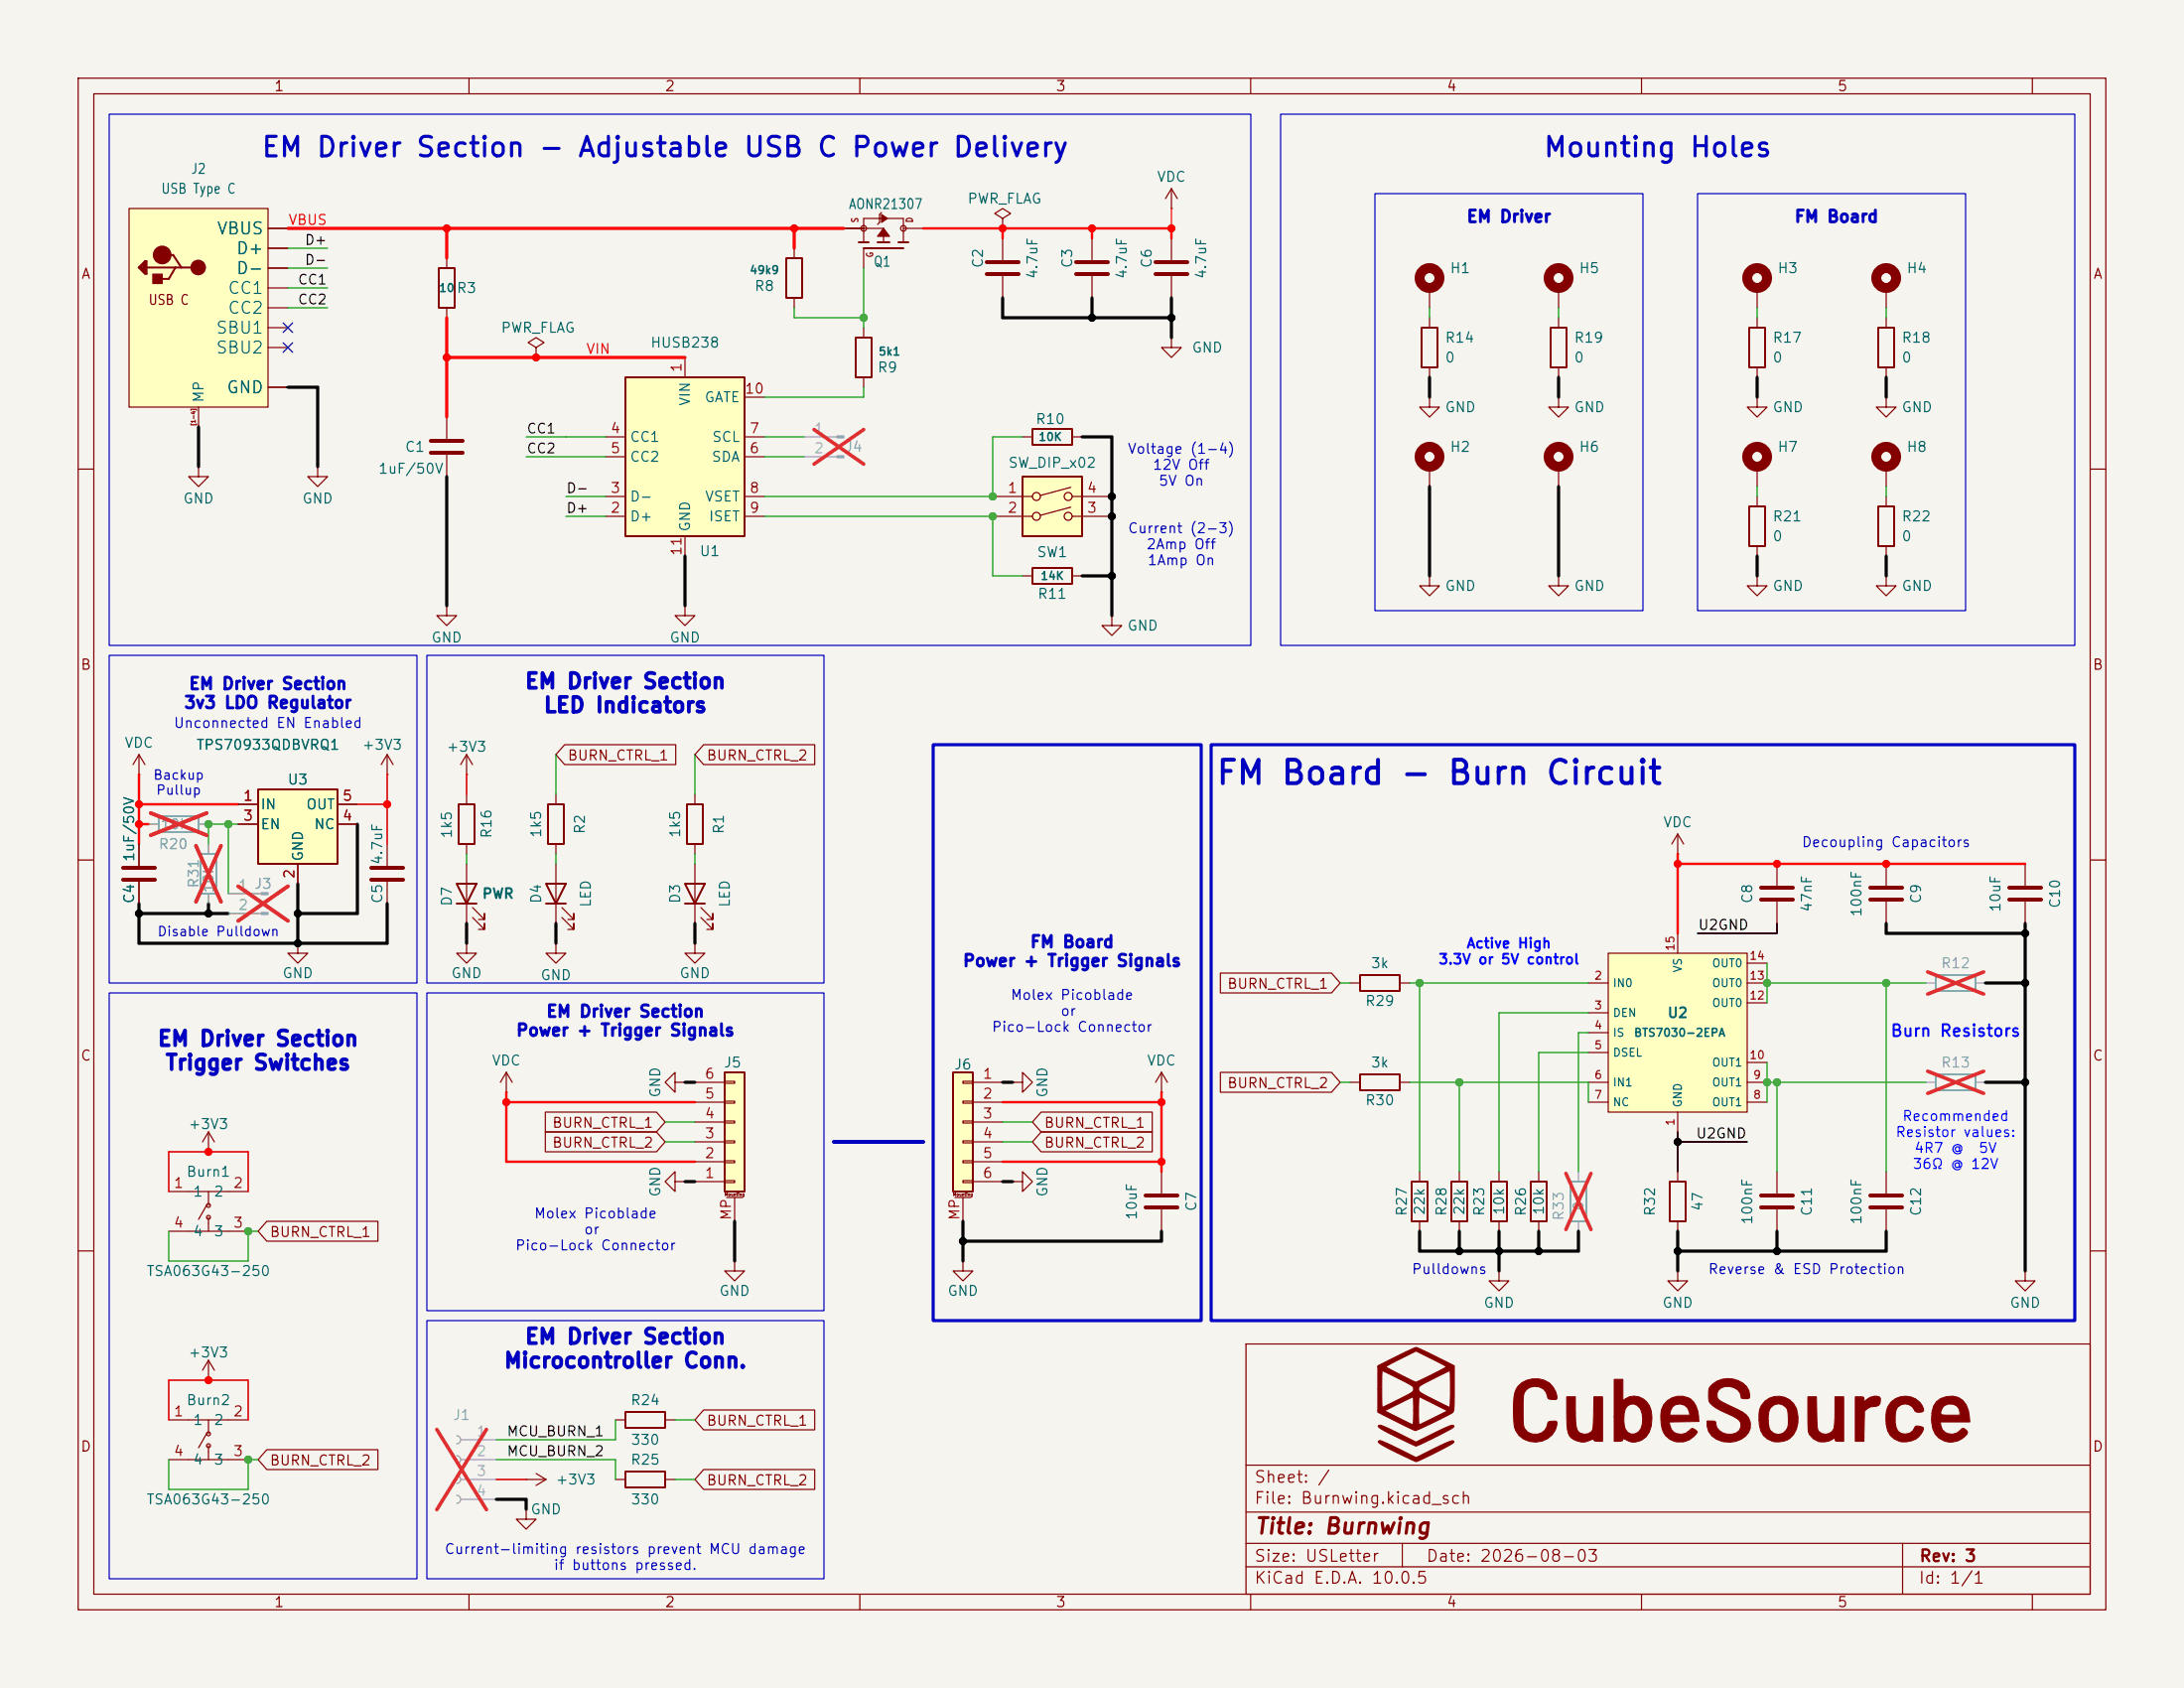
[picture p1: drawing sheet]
<svg xmlns="http://www.w3.org/2000/svg" width="279mm" height="216mm" viewBox="0 0 279 216" stroke-linecap="round" stroke-linejoin="round" font-family="sans-serif">
<path d="M0 0h279.4v215.9h-279.4z" fill="#f5f4ef" stroke="#f5f4ef" stroke-width=".13"/>
<g fill="none" stroke="#840000" stroke-width=".15">
<path d="M10 10h259.4v195.9h-259.4zM12 12h255.4v191.9h-255.4zM60 10v2M110 10v2M160 10v2M210 10v2M260 10v2M199.4 59.7v2.5M10 60h2M267.4 60h2M17.8 99.1h.1M17.8 96.5l.7 1.3"/>
<path d="M17.8 96.5l-.8 1.3M17.8 96.5v2.6M10 110h2M49.5 108v2.7M49.5 112.8v2.8M267.4 110h2M148.6 139.7h.1M148.6 137.2l-.8 1.2M148.6 137.2l.8 1.2M148.6 137.2v2.5M186.7 149.9v1.2M186.7 156.2v1.3"/>
<path d="M191.8 149.9v1.2M191.8 156.2v1.3M10 160h2M123.2 161.3v1.3h1.3l-1.3 1.2-1.3-1.2h1.3M123.2 161.3h.1M159.4 171.9h108v32h-108zM267.4 160h2M159.4 197.4h108M159.4 193.4h108M159.4 187.4h108M179.4 197.4v3M243.4 197.4v6.5"/>
<path d="M60 203.9v2M110 203.9v2M159.4 200.4h108M160 203.9v2M210 203.9v2M260 203.9v2"/>
</g>
<circle cx="199.4" cy="58.4" r="1.27" fill="none" stroke="#840000" stroke-width="1.3"/>
<path d="M185.7 151.1h2v5.1h-2zM190.8 151.1h2v5.1h-2z" fill="none" stroke="#840000" stroke-width=".25"/>
<path d="M47.5 111h4.1M47.5 112.5h4.1" fill="none" stroke="#840000" stroke-width=".51"/>
<path d="M130.8 61h7.6v7.6h-7.6z" fill="#ffffc2"/>
<g fill="none" stroke="#840000" stroke-width=".15">
<path d="M130.8 55.9h1.3M137.2 55.9h1.2M127 63.5h5.1M127 66h5.1M130.8 73.7h1.3M137 62.3l-3.9 1.1M137 64.9l-3.9 1M137.2 63.5h5M137.2 66h5M137.2 73.7h1.2M224.8 73.7v1.2h1.3l-1.3 1.3-1.3-1.3h1.3M224.8 73.7h.1"/>
<path d="M241.3 73.7v1.2h1.3l-1.3 1.3-1.3-1.3h1.3M241.3 73.7h.1M17.8 108v2.7M17.8 112.8v2.8M38.1 120.7v1.2h-1.3l1.3 1.3 1.3-1.3h-1.3M38.1 120.7h.1M129.5 138.4h1.3v-1.2l1.3 1.2-1.3 1.3v-1.3M129.5 138.4h.1M214.6 149.9v1.2M214.6 156.2v1.3M191.8 162.6v1.2h1.2l-1.2 1.3-1.3-1.3h1.3M191.8 162.6h.1"/>
<path d="M214.6 162.6v1.2h1.3l-1.3 1.3-1.2-1.3h1.2M214.6 162.6h.1"/>
<circle cx="132.6" cy="63.5" r=".51"/>
<circle cx="132.6" cy="66" r=".51"/>
<circle cx="136.7" cy="63.5" r=".51"/>
<circle cx="136.7" cy="66" r=".51"/>
</g>
<path d="M132.1 54.9h5.1v2h-5.1zM130.8 61h7.6v7.6h-7.6zM132.1 72.6h5.1v2.1h-5.1zM213.6 151.1h2v5.1h-2z" fill="none" stroke="#840000" stroke-width=".25"/>
<g fill="#840000" stroke="#840000" stroke-width=".13">
<path d="M176.3 174.7l4.9-2.4 4.9 2.4-.1 5.4-.1 .4-.2 .3-4.6 2.2-4.8-2.4v-.2h.8l3.7 1.8 .1-1.8h.6v1.8l3.7-1.7-3.6-1.8-.1 1.7h-.6l-.1-1.7-3.7 1.7h-.8v-2.7h.5v2.3l3.3-1.6a.97 .97 0 0 0 .8-.7h.6a.56 .56 0 0 0 .4 .5l3.6 1.8 .1-2.3-.1-2.4-3.3 1.6a.97 .97 0 0 0-.7 .8h-.6a.55 .55 0 0 0-.5-.6l-3.6-1.8v2.4h-.5v-2.9a2.2 2.2 0 0 1 1.8 .5l3 1.5 4-2-3.9-2-3.2 1.6a2.1 2.1 0 0 1-1.7 .4z"/>
<path d="M176.4 182.3h.1l.6 .1 4.1 2 3.8-1.8 .8-.3 .2 .1a.7 .7 0 0 1-.6 .5l-4.3 2.1-3.3-1.6a3.7 3.7 0 0 1-1.5-1z"/>
<path d="M176.4 184.3h.1l.6 .1 4.1 2 3.8-1.9 .8-.2 .2 .1a.73 .73 0 0 1-.6 .5l-4.2 2.1-3.4-1.7a3.7 3.7 0 0 1-1.5-.9z"/>
<path d="M194.2 177.3a2.85 2.85 0 0 1 2.9-.9 2.85 2.85 0 0 1 2.1 2.1v.4a1.14 1.14 0 0 1-1.1 0 1.62 1.62 0 0 0-1.4-1.6 1.62 1.62 0 0 0-1.8 1.1v.3a17.6 17.6 0 0 0 .1 3.9 1.61 1.61 0 0 0 1.8 .8 1.61 1.61 0 0 0 1.2-1.4l.4-.2a.63 .63 0 0 1 .8 .1 2.79 2.79 0 0 1-2.5 2.5 2.79 2.79 0 0 1-3-1.8 14 14 0 0 1 .2-4.8z"/>
<path d="M200.4 178.7h1.1v1.7a5.3 5.3 0 0 0 .4 2.7 1.1 1.1 0 0 0 1.3 .3 1.1 1.1 0 0 0 .6-1.2l.1-3.5h1.1v5.7l-.9-.1-.2-.1v-.1h-.2a2.23 2.23 0 0 1-2.9-.5 5.8 5.8 0 0 1-.4-2.8z"/>
<path d="M206.5 176.4h1.1v2.8a2.17 2.17 0 0 1 3.6 1.2 4.4 4.4 0 0 1-.6 3.4 2.16 2.16 0 0 1-2.9 .2l-.1 .2a1.18 1.18 0 0 1-1.1 .2v-3.2h1.2a2.46 2.46 0 0 0 .5 2 1.21 1.21 0 0 0 1.9-1.1 2.53 2.53 0 0 0-.7-2.4 1.05 1.05 0 0 0-1.6 .9l-.1 .6h-1.2z"/>
<path d="M213.3 179.1a2.33 2.33 0 0 1 3.9 1.4l.1 1.3-3.8 .1a1.51 1.51 0 0 0 1.1 1.5 1.51 1.51 0 0 0 1.7-.6 .82 .82 0 0 1 .9 .4 2.47 2.47 0 0 1-2.8 1.2 2.47 2.47 0 0 1-1.9-2.4v-1h3.7a1.31 1.31 0 0 0-1.3-1.4 1.31 1.31 0 0 0-1.3 1.4h-1.1a2.3 2.3 0 0 1 .8-1.9z"/>
<path d="M218.9 177.2a3.1 3.1 0 0 1 4.8 .7l.1 .8a.91 .91 0 0 1-1 .1l-.1-.1a1.59 1.59 0 0 0-2.1-1.3 1.01 1.01 0 0 0-1 .8 1.01 1.01 0 0 0 .7 1.1l1.8 .9a2.29 2.29 0 0 1 1.8 2.5 2.85 2.85 0 0 1-3.6 1.7 2.27 2.27 0 0 1-1.9-2.7l1.1 .1a1.77 1.77 0 0 0 1.1 1.6 1.77 1.77 0 0 0 1.9-.4 1.03 1.03 0 0 0-.3-1.6l-2.1-1-1-.6a1.22 1.22 0 0 1-.5-1.4 1.21 1.21 0 0 1 .3-1.2z"/>
<path d="M225.8 179.2a2.55 2.55 0 0 1 2.8-.4 2.55 2.55 0 0 1 1.4 2.4 2.71 2.71 0 0 1-1.8 3.1 2.44 2.44 0 0 1-3.2-2.6h1.2a1.51 1.51 0 0 0 1.3 1.8 1.4 1.4 0 0 0 1.3-1.6v-.5a1.79 1.79 0 0 0-.4-1.4 1.3 1.3 0 0 0-1.5-.3 1.3 1.3 0 0 0-.7 1.4v.6h-1.2v-.3a2.49 2.49 0 0 1 .8-2.2z"/>
<path d="M231.3 178.7h1.1l.1 3.4a1.12 1.12 0 0 0 .9 1.4 1.12 1.12 0 0 0 1.3-1v-3.8h1.2v5.7l-.9-.1h-.2l-.1-.4a2.26 2.26 0 0 1-3.3-.5l-.1-.9z"/>
<path d="M237.4 178.7h1l.1 .6a1.81 1.81 0 0 1 1.9-.6 .92 .92 0 0 1-.1 1.1l-.3 .1a1.61 1.61 0 0 0-1.5 .6l-.1 3.9h-1z"/>
<path d="M241.9 179.3a2.52 2.52 0 0 1 4.2 .9v.2a.85 .85 0 0 1-1.2 0 1.25 1.25 0 0 0-1.3-.8 1.25 1.25 0 0 0-1.1 1.1 3.3 3.3 0 0 0 .4 2.4 1.34 1.34 0 0 0 2.1-.7h.5l.5 .2a1.97 1.97 0 0 1-1.5 1.7 2.38 2.38 0 0 1-3.2-2.1 3.3 3.3 0 0 1 .6-2.9z"/>
<path d="M247.7 179.3a2.46 2.46 0 0 1 2.8-.6 2.46 2.46 0 0 1 1.4 2.4l.1 .8h-3.8a1.49 1.49 0 0 0 1.1 1.5 1.49 1.49 0 0 0 1.7-.7 .61 .61 0 0 1 .7 .5 2.47 2.47 0 0 1-2.8 1.2 2.47 2.47 0 0 1-1.8-2.5l.1-1.1h1.1v.1l.3 .1h2.1a1.25 1.25 0 0 0-1.1-1.4 1.25 1.25 0 0 0-1.3 1.2h-1.1l.2-1z"/>
</g>
<path d="M25.7 109.2h2v5.1h-2z" fill="none" stroke="#9c9b98" stroke-width=".25"/>
<path d="M26.7 108v1.2M26.7 114.3v1.3" fill="none" stroke="#9c9b98" stroke-width=".15"/>
<path d="M25.1 108.2l3.2 7.1M28.3 108.2l-3.2 7.1" fill="none" stroke="#e12e31" stroke-width=".46"/>
<path d="M15.7 111h4.1M15.7 112.5h4.1" fill="none" stroke="#840000" stroke-width=".51"/>
<path d="M92.7 137.2h2.5v15.2h-2.5z" fill="#ffffc2"/>
<path d="M240.3 64.8h2v5.1h-2zM92.7 137.2h2.5v15.2h-2.5z" fill="none" stroke="#840000" stroke-width=".25"/>
<g fill="none" stroke="#840000" stroke-width=".15">
<path d="M139.7 30.5v2.8M139.7 35.3v2.8M149.9 26.7h.1M149.9 24.1l-.8 1.3M149.9 24.1l.7 1.3M149.9 24.1v2.6M149.9 43.2v1.3h1.2l-1.2 1.2-1.3-1.2h1.3M149.9 43.2h.1M224.8 50.8v1.3h1.3l-1.3 1.2-1.3-1.2h1.3M224.8 50.8h.1M241.3 63.5v1.3M241.3 69.9v1.2"/>
<path d="M227.3 110.5v2.8M227.3 115.3v2.8M241.3 110.5v2.8M241.3 115.3v2.8M88.9 138.4h3.8M92.7 138.3h1.3v.3h-1.3zM88.9 151.1h3.8M88.9 148.6h3.8M88.9 146.1h3.8M88.9 143.5h3.8M88.9 141h3.8M92.7 151h1.3v.3h-1.3z"/>
<path d="M92.7 148.5h1.3v.2h-1.3zM92.7 145.9h1.3v.3h-1.3zM92.7 143.4h1.3v.2h-1.3zM92.7 140.8h1.3v.3h-1.3zM93 153.2h2M94 153.2v3M129.5 151.1h1.3v-1.2l1.3 1.2-1.3 1.3v-1.3M129.5 151.1h.1"/>
</g>
<path d="M20.3 104.4h5.1v2h-5.1zM247.6 124.7h5.1v2h-5.1z" fill="none" stroke="#9c9b98" stroke-width=".25"/>
<path d="M19 105.4h1.3M25.4 105.4h1.3M246.4 125.7h1.2M252.7 125.7h1.3" fill="none" stroke="#9c9b98" stroke-width=".15"/>
<path d="M19.3 104l7.1 2.8M26.4 104l-7.1 2.8M246.6 124.3l7.2 2.8M253.8 124.3l-7.2 2.8" fill="none" stroke="#e12e31" stroke-width=".46"/>
<path d="M137.7 33.5h4M137.7 35.1h4M225.3 113.5h4.1M225.3 115.1h4.1M239.3 113.5h4M239.3 115.1h4" fill="none" stroke="#840000" stroke-width=".51"/>
<path d="M33 101h10.2v9.5h-10.2z" fill="#ffffc2"/>
<path d="M56.1 34.3h2.1v5.1h-2.1zM100.6 33h2v5.1h-2zM109.9 31h1.2M110.5 31.8h5.1M112.3 31h1.5M114.9 31h1.3M109.5 43.2h2v5.1h-2zM181.9 41.9h2v5.1h-2zM223.8 64.8h2v5.1h-2zM33 101h10.2v9.5h-10.2z" fill="none" stroke="#840000" stroke-width=".25"/>
<g fill="none" stroke="#840000" stroke-width=".15">
<path d="M57.1 33v1.3M57.1 39.4v1.2M101.6 31.8v1.2M101.6 38.1v1.3M107.9 29.2h5.1v1.8M110.5 31v-3.1h5.1v3.1M110.5 31.8v2.5M112.8 27.2l-.3 .2v1l-.2 .3M115.6 29.2h2.5M128.3 27.9l1-.6-1-.6-1 .6 1 .6v1.3M128.3 29.2h.1M128.3 30.5v2.8"/>
<path d="M128.3 35.3v2.8M149.9 30.5v2.8M149.9 35.3v2.8M182.9 36.8v2.6M25.4 59.7v1.3h1.3l-1.3 1.2-1.3-1.2h1.3M25.4 59.7h.1M40.6 59.7v1.3h1.3l-1.3 1.2-1.2-1.2h1.2M40.6 59.7h.1M110.5 41.9v1.3M110.5 48.3v1.2M182.9 40.6v1.3M182.9 47v1.3"/>
<path d="M182.9 59.7v2.5M241.3 59.7v2.5M182.9 73.7v1.2h1.2l-1.2 1.3-1.3-1.3h1.3M182.9 73.7h.1M224.8 63.5v1.3M224.8 69.9v1.2M30.5 102.9h2.5M30.5 105.4h2.5M38.1 110.5v2.5M43.2 102.9h2.5M43.2 105.4h2.5M86.4 138.4v1.3l-1.3-1.3 1.3-1.2v1.2h1.2"/>
<path d="M87.6 138.4h.1M227.3 149.9v2.8M227.3 154.7v2.8M241.3 149.9v2.8M241.3 154.7v2.8M67.3 193v1.3h-1.3l1.3 1.3 1.3-1.3h-1.3M67.3 193h.1M67.3 189.2h.1M67.3 189.2h2.5M68.6 188.5l1.2 .7M69.8 189.2l-1.2 .8"/>
<circle cx="110.5" cy="29.2" r=".36"/>
<circle cx="115.6" cy="29.2" r=".36"/>
</g>
<path d="M126.2 33.5h4.1M126.2 35.1h4.1M147.8 33.5h4.1M147.8 35.1h4.1M225.3 152.9h4.1M225.3 154.4h4.1M239.3 152.9h4M239.3 154.4h4" fill="none" stroke="#840000" stroke-width=".51"/>
<g fill="none" stroke="#840000" stroke-width="1.3">
<circle cx="182.9" cy="35.6" r="1.27"/>
<circle cx="182.9" cy="58.4" r="1.27"/>
<circle cx="241.3" cy="58.4" r="1.27"/>
</g>
<g fill="#9c9b98" stroke="#9c9b98" stroke-width=".15">
<path d="M107.1 55.8h.8v.2h-.8z"/>
<path d="M107.1 58.3h.8v.2h-.8z"/>
</g>
<path d="M102.9 55.9h4.2M102.9 58.4h4.2M246.4 138.4h1.2M252.7 138.4h1.3" fill="none" stroke="#9c9b98" stroke-width=".15"/>
<path d="M104.1 54.9l6.4 4.5M110.5 54.9l-6.4 4.5M246.6 137l7.2 2.8M253.8 137l-7.2 2.8" fill="none" stroke="#e12e31" stroke-width=".46"/>
<g fill="#840000" stroke="#840000" stroke-width=".15">
<path d="M113 29.2l.8 1h-1.5z"/>
<path d="M112.8 27.4l.7 .5-.7 .5z"/>
</g>
<path d="M247.6 137.4h5.1v2h-5.1z" fill="none" stroke="#9c9b98" stroke-width=".25"/>
<path d="M16.5 26.7h17.8v25.4h-17.8z" fill="#ffffc2"/>
<path d="M17.9 34.2l.5-.4v.8l-.2-.2v-.2M18.5 33.4h.2v1.6h-.2l-.8-.8zM18.5 33.4v1.4M18.7 34.2h6.7M21.1 32.6h1.1l1 1.6M22.5 34.2l-.9 1.5h-1.2M198.4 41.9h2v5.1h-2zM223.8 41.9h2v5.1h-2zM240.3 41.9h2v5.1h-2z" fill="none" stroke="#840000" stroke-width=".25"/>
<path d="M19.5 35.1h1.2v1.2h-1.2z" fill="#840000" stroke="#840000" stroke-width=".15"/>
<circle cx="20.7" cy="32.6" r=".7" fill="#840000" stroke="#840000" stroke-width="1"/>
<circle cx="25.3" cy="34.2" r=".5" fill="none" stroke="#840000" stroke-width="1"/>
<g fill="none" stroke="#840000" stroke-width=".15">
<path d="M16.5 26.7h17.8v25.4h-17.8zM34.3 29.2h2.5M34.3 36.8h2.5M34.3 31.8h2.5M34.3 34.3h2.5M34.3 39.4h2.5M199.4 36.8v2.6M224.8 36.8v2.6M241.3 36.8v2.6M25.4 52.1v2.5M34.3 49.5h2.5M34.3 41.9h2.5"/>
<path d="M34.3 44.5h2.5M182.9 50.8v1.3h1.2l-1.2 1.2-1.3-1.2h1.3M182.9 50.8h.1M199.4 50.8v1.3h1.3l-1.3 1.2-1.3-1.2h1.3M199.4 50.8h.1M199.4 40.6v1.3M199.4 47v1.3M224.8 40.6v1.3M224.8 47v1.3M224.8 59.7v2.5M241.3 50.8v1.3h1.3l-1.3 1.2-1.3-1.2h1.3M241.3 50.8h.1"/>
<path d="M241.3 40.6v1.3M241.3 47v1.3M199.4 73.7v1.2h1.3l-1.3 1.3-1.3-1.3h1.3M199.4 73.7h.1M214.6 109.2h.1M214.6 106.7l-.7 1.3M214.6 106.7l.8 1.3M214.6 106.7v2.5M64.8 139.7h.1M64.8 137.2l.7 1.2M64.8 137.2l-.8 1.2M64.8 137.2v2.5"/>
<path d="M94 161.3v1.3h-1.3l1.3 1.2 1.2-1.2h-1.2M94 161.3h.1"/>
</g>
<g fill="none" stroke="#840000" stroke-width="1.3">
<circle cx="199.4" cy="35.6" r="1.27"/>
<circle cx="224.8" cy="35.6" r="1.27"/>
<circle cx="241.3" cy="35.6" r="1.27"/>
<circle cx="224.8" cy="58.4" r="1.27"/>
</g>
<g fill="#9c9b98" stroke="#9c9b98" stroke-width=".15">
<path d="M33.4 114.2h.9v.2h-.9z"/>
<path d="M33.4 116.7h.9v.3h-.9z"/>
</g>
<path d="M29.2 114.3h4.2M29.2 116.8h4.2" fill="none" stroke="#9c9b98" stroke-width=".15"/>
<path d="M30.5 113.4l6.3 4.4M36.8 113.4l-6.3 4.4" fill="none" stroke="#e12e31" stroke-width=".46"/>
<path d="M205.7 121.9h17.8v20.3h-17.8z" fill="#ffffc2"/>
<g fill="none" stroke="#840000" stroke-width=".15">
<path d="M49.5 99.1h.1M49.5 96.5l-.7 1.3M49.5 96.5l.8 1.3M49.5 96.5v2.6M214.6 119.4v2.5M259.1 110.5v2.8M259.1 115.3v2.8M172.7 125.7h1.3M172.7 138.4h1.3M179.1 125.7h1.2M179.1 138.4h1.2M203.2 125.7h2.5"/>
<path d="M203.2 129.5h2.5M203.2 132.1h2.5M203.2 134.6h2.5M203.2 138.4h2.5M205.7 121.9h17.8v20.3h-17.8zM223.5 125.7h2.6M223.5 138.4h2.6M223.5 135.9h2.6M223.5 128.3h2.6M223.5 123.2h2.6M86.4 151.1v1.3l-1.3-1.3 1.3-1.2v1.2h1.2M87.6 151.1h.1"/>
<path d="M148.6 149.9v2.8M148.6 154.7v2.8M181.6 149.9v1.2M181.6 156.2v1.3M196.8 149.9v1.2M196.8 156.2v1.3M203.2 141h2.5M214.6 142.2v2.6M223.5 141h2.6M259.1 162.6v1.2h1.2l-1.2 1.3-1.3-1.3h1.3M259.1 162.6h.1"/>
</g>
<path d="M174 124.7h5.1v2h-5.1zM174 137.4h5.1v2h-5.1zM180.6 151.1h2v5.1h-2zM195.8 151.1h2.1v5.1h-2.1z" fill="none" stroke="#840000" stroke-width=".25"/>
<path d="M257 115.1h4.1M257 113.5h4.1M146.6 152.9h4M146.6 154.4h4" fill="none" stroke="#840000" stroke-width=".51"/>
<path d="M200.9 151.1h2v5.1h-2z" fill="none" stroke="#9c9b98" stroke-width=".25"/>
<path d="M201.9 149.9v1.2M201.9 156.2v1.3" fill="none" stroke="#9c9b98" stroke-width=".15"/>
<path d="M200.3 150.1l3.2 7.2M203.5 150.1l-3.2 7.2" fill="none" stroke="#e12e31" stroke-width=".46"/>
<path d="M121.9 137.2h2.6v15.2h-2.6z" fill="#ffffc2"/>
<path d="M58.4 113h2.6l-1.3 2.6zM58.4 115.6h2.6M58.7 102.9h2v5.1h-2zM69.8 113h2.6l-1.3 2.6zM69.8 115.6h2.6M70.1 102.9h2v5.1h-2zM87.6 113h2.6l-1.3 2.6zM87.6 115.6h2.6M87.9 102.9h2v5.1h-2zM121.9 137.2h2.6v15.2h-2.6zM80 180.6h5.1v2h-5.1zM80 188.2h5.1v2h-5.1z" fill="none" stroke="#840000" stroke-width=".25"/>
<g fill="none" stroke="#840000" stroke-width=".15">
<path d="M57.1 53.3v2.8M57.1 58.2v2.8M68.6 44.5l1-.7-1-.6-1 .6 1 .7v1.2M68.6 45.7h.1M57.1 77.5v1.2h1.3l-1.3 1.3-1.2-1.3h1.2M57.1 77.5h.1M87.6 77.5v1.2h1.3l-1.3 1.3-1.2-1.3h1.2M87.6 77.5h.1M59.7 99.1h.1M59.7 96.5v2.6M59.7 96.5l-.8 1.3M59.7 96.5l.8 1.3"/>
<path d="M59.7 101.6v1.3M59.7 108v1.2M59.7 110.5v7.6M60.5 117.3l1.5 1.6v-.8v.8h-.8M60.5 116.1l1.5 1.5v-.8v.8h-.8M71.1 101.6v1.3M71.1 108v1.2M71.1 110.5v7.6M71.9 117.3l1.5 1.6v-.8v.8h-.8M71.9 116.1l1.5 1.5v-.8v.8h-.8M88.9 101.6v1.3M88.9 108v1.2"/>
<path d="M88.9 110.5v7.6M89.7 117.3l1.5 1.6v-.8v.8h-.8M89.7 116.1l1.5 1.5v-.8v.8h-.8M59.7 120.7v1.2h1.3l-1.3 1.3-1.3-1.3h1.3M59.7 120.7h.1M71.1 120.7v1.2h1.3l-1.3 1.3-1.3-1.3h1.3M71.1 120.7h.1M88.9 120.7v1.2h1.3l-1.3 1.3-1.3-1.3h1.3M88.9 120.7h.1M123.2 138.3h1.3v.3h-1.3zM124.5 138.4h3.8M21.6 152.4h10.1"/>
<path d="M21.6 157.5h10.1M26.4 154.2l-1 1.8M26.7 147.3h.1M26.7 144.8v2.5M26.7 152.4v1.8M26.7 155.7v1.8M26.7 144.8l-.8 1.3M26.7 144.8l.7 1.3M122.2 153.2h2M123.2 140.8h1.3v.3h-1.3zM123.2 143.4h1.3v.2h-1.3zM123.2 145.9h1.3v.3h-1.3z"/>
<path d="M123.2 148.5h1.3v.2h-1.3zM123.2 151h1.3v.3h-1.3zM123.2 153.2v3M124.5 141h3.8M124.5 143.5h3.8M124.5 146.1h3.8M124.5 148.6h3.8M124.5 151.1h3.8M26.7 176.5h.1M26.7 174v2.5M26.7 174l-.8 1.3M26.7 174l.7 1.3"/>
<path d="M21.6 181.6h10.1M21.6 186.7h10.1M26.4 183.4l-1 1.8M26.7 181.6v1.8M26.7 184.9v1.8M78.7 181.6h1.3M78.7 189.2h1.3M85.1 181.6h1.3M85.1 189.2h1.3"/>
<circle cx="26.7" cy="155.7" r=".25"/>
<circle cx="26.7" cy="154.2" r=".25"/>
<circle cx="26.7" cy="183.4" r=".25"/>
<circle cx="26.7" cy="184.9" r=".25"/>
</g>
<path d="M55.1 56.4h4.1M55.1 57.9h4.1" fill="none" stroke="#840000" stroke-width=".51"/>
<path d="M58.4 183.6a.51 .51 0 0 1 .5 .6 .51 .51 0 0 1-.5 .5M58.4 186.2a.51 .51 0 0 1 .5 .5 .51 .51 0 0 1-.5 .5M58.4 188.7a.51 .51 0 0 1 .5 .5 .51 .51 0 0 1-.5 .5M58.4 191.3a.51 .51 0 0 1 .5 .5 .51 .51 0 0 1-.5 .5M58.9 184.2h4.6M58.9 186.7h4.6M58.9 189.2h4.6M58.9 191.8h4.6" fill="none" stroke="#9c9b98" stroke-width=".15"/>
<path d="M55.9 182.8l6.3 10.3M62.2 182.8l-6.3 10.3" fill="none" stroke="#e12e31" stroke-width=".46"/>
<path d="M80 48.3h15.2v20.3h-15.2z" fill="#ffffc2"/>
<path d="M80 48.3h15.2v20.3h-15.2z" fill="none" stroke="#840000" stroke-width=".25"/>
<g fill="none" stroke="#840000" stroke-width=".15">
<path d="M77.5 55.9h2.5M77.5 58.4h2.5M87.6 45.7v2.6M95.2 55.9h2.6M95.2 58.4h2.6M95.2 50.8h2.6M77.5 66h2.5M77.5 63.5h2.5M87.6 68.6v2.5M95.2 66h2.6M95.2 63.5h2.6M142.2 78.7v1.3h1.3l-1.3 1.3-1.2-1.3h1.2"/>
<path d="M142.2 78.7h.1M72.2 95.2h14.2v2.6h-14.2l-1.1-1.3zM90 95.2h14.2v2.6h-14.2l-1.1-1.3zM17.8 108v2.7M17.8 112.8v2.8M30.5 102.9h2.5M30.5 105.4h2.5M38.1 110.5v2.5M43.2 102.9h2.5M43.2 105.4h2.5M156.1 124.5h14.2l1.1 1.2-1.1 1.3h-14.2zM156.1 137.2h14.2l1.1 1.2-1.1 1.3h-14.2z"/>
<path d="M34.1 156.2h14.2v2.6h-14.2l-1.1-1.3zM69.8 142.2h14.2l1.1 1.3-1.1 1.3h-14.2zM69.8 144.8h14.2l1.1 1.3-1.1 1.2h-14.2zM133.2 142.2h14.2v2.6h-14.2l-1.1-1.3zM133.2 144.8h14.2v2.5h-14.2l-1.1-1.2zM34.1 185.4h14.2v2.6h-14.2l-1.1-1.3zM90 180.3h14.2v2.6h-14.2l-1.1-1.3zM90 188h14.2v2.5h-14.2l-1.1-1.3z"/>
</g>
<path d="M106.7 146.1h11.4" fill="none" stroke="#0000c2" stroke-width=".51"/>
<g fill="none" stroke="#009600" stroke-width=".15">
<path d="M36.8 31.8h5.1M36.8 34.3h5.1M36.8 36.8h5.1M36.8 39.4h5.1M101.6 39.4v1.2h8.9M110.5 34.3v7.6M182.9 39.4v1.2M199.4 39.4v1.2M224.8 39.4v1.2M241.3 39.4v1.2M67.3 55.9h10.2M67.3 58.4h10.2"/>
<path d="M97.8 55.9h5.1M97.8 58.4h5.1M110.5 49.5v1.3h-12.7M130.8 55.9h-3.8v7.6h-29.2M72.4 66h5.1M72.4 63.5h5.1M97.8 66h29.2v7.7h3.8M224.8 62.2v1.3M241.3 62.2v1.3M71.1 96.5v5.1M88.9 96.5v5.1M29.2 105.4v8.9"/>
<path d="M30.5 105.4h-3.8v2.6M59.7 109.2v1.3M71.1 109.2v1.3M88.9 109.2v1.3M171.4 138.4h1.3M171.4 125.7h1.3M180.3 138.4h22.9v2.6M180.3 125.7h22.9M181.6 125.7v24.2M186.7 138.4v11.5M203.2 132.1h-1.3v17.8M203.2 134.6h-6.4v15.3"/>
<path d="M203.2 129.5h-11.4v20.4M226.1 138.4h20.3M226.1 123.2v5.1M226.1 135.9v5.1M226.1 125.7h20.3M227.3 138.4v11.5M241.3 125.7v24.2M21.6 157.5v3.8h10.1v-3.8h1.3M85.1 143.5h3.8M85.1 146.1h3.8M128.3 143.5h3.8M128.3 146.1h3.8"/>
<path d="M21.6 186.7v3.8h10.1v-3.8h1.3M63.5 186.7h15.2v2.5M78.7 181.6v2.6h-15.2M86.4 181.6h2.5M86.4 189.2h2.5"/>
</g>
<path d="M36.8 29.2h71.1M57.1 29.2v3.8M101.6 29.2v2.6M57.1 40.6v12.7M57.1 45.7h30.5" fill="none" stroke="#f90000" stroke-width=".41"/>
<path d="M101.6 29.2h-44.5v3.8" fill="none" stroke="#f90000" stroke-width=".15"/>
<g fill="none" stroke="#000" stroke-width=".41">
<path d="M128.3 38.1v2.5h21.6M139.7 38.1v2.5M149.9 38.1v5.1M25.4 54.6v5.1M36.8 49.5h3.8v10.2M138.4 55.9h3.8v22.8M182.9 48.3v2.5M199.4 48.3v2.5M224.8 48.3v2.5M241.3 48.3v2.5M57.1 61v16.5M87.6 71.1v6.4"/>
<path d="M138.4 73.7h3.8M182.9 62.2v11.5M199.4 62.2v11.5M224.8 71.1v2.6M241.3 71.1v2.6M17.8 115.6v5.1h31.7v-5.1M17.8 116.8h11.4M26.7 115.6v1.2M38.1 113v7.7M45.7 105.4v11.4h-7.6M59.7 118.1v2.6M71.1 118.1v2.6"/>
<path d="M88.9 118.1v2.6M241.3 118.1v1.3h17.8M259.1 118.1v44.5M87.6 138.4h1.3M128.3 138.4h1.2M254 138.4h5.1M254 125.7h5.1M87.6 151.1h1.3M94 156.2v5.1M123.2 156.2v5.1M128.3 151.1h1.2M148.6 157.5v1.3h-25.4"/>
<path d="M181.6 157.5v2.5h20.3v-2.5M186.7 157.5v2.5M191.8 157.5v5.1M196.8 157.5v2.5M214.6 157.5v5.1M227.3 157.5v2.5M241.3 157.5v2.5h-26.7M63.5 191.8h3.8v1.2"/>
</g>
<g fill="none" stroke="#f00" stroke-width=".3">
<path d="M118.1 29.2h31.8v1.3M128.3 29.2v1.3M139.7 29.2v1.3M17.8 99.1v8.9M17.8 102.9h12.7M17.8 105.4h1.2M214.6 110.5h44.5M214.6 109.2v10.2M64.8 139.7v8.9h24.1M148.6 139.7v10.2M64.8 141h24.1M128.3 141h20.3"/>
<path d="M128.3 148.6h20.3"/>
</g>
<path d="M227.3 118.1v1.3h-10.1M214.6 144.8v5.1M214.6 146.1h8.9" fill="none" stroke="#000" stroke-width=".2"/>
<path d="M49.5 99.1v8.9M59.7 99.1v2.5M45.7 102.9h3.8M21.6 152.4v-5.1h10.1v5.1M21.6 181.6v-5.1h10.1v5.1M63.5 189.2h3.8" fill="none" stroke="#fe0000" stroke-width=".2"/>
<path d="M149.9 26.7v2.5" fill="none" stroke="#f00" stroke-width=".15"/>
<path d="M36.2 43.8l1.2 1.3M36.2 41.3l1.2 1.2M37.4 43.8l-1.2 1.3M37.4 41.3l-1.2 1.2" fill="none" stroke="#000084" stroke-width=".15"/>
<path d="M14 14.6h146v68h-146zM163.8 14.6h101.6v68h-101.6zM175.9 24.8h34.3v53.3h-34.3zM217.2 24.8h34.3v53.3h-34.3zM14 83.8h39.3v41.9h-39.3zM54.6 83.8h50.8v41.9h-50.8zM14 127h39.3v74.9h-39.3zM54.6 127h50.8v40.6h-50.8zM54.6 168.9h50.8v33h-50.8z" fill="none" stroke="#0000c2" stroke-width=".15"/>
<path d="M119.4 95.3h34.3v73.6h-34.3zM154.9 95.3h110.5v73.6h-110.5z" fill="none" stroke="#0000c2" stroke-width=".4"/>
<path d="M19 105.4h1.3M25.4 105.4h1.3M26.7 108v1.2M26.7 114.3v1.3M29.2 114.3h3.8M29.2 116.8h3.8" fill="none" stroke="#9c9b98" stroke-width=".15"/>
<path d="M19.3 104l7.1 2.8M25.1 108.2l3.2 7.1M26.4 104l-7.1 2.8M28.3 108.2l-3.2 7.1M30.5 113.4l6.3 4.4M36.8 113.4l-6.3 4.4" fill="none" stroke="#e12e31" stroke-width=".46"/>
<g fill="#000" stroke="#000" stroke-width=".13">
<circle cx="139.7" cy="40.6" r=".46"/>
<circle cx="149.9" cy="40.6" r=".46"/>
<circle cx="142.2" cy="66" r=".46"/>
<circle cx="142.2" cy="63.5" r=".46"/>
<circle cx="142.2" cy="73.7" r=".46"/>
<circle cx="17.8" cy="116.8" r=".46"/>
<circle cx="26.7" cy="116.8" r=".46"/>
<circle cx="38.1" cy="116.8" r=".46"/>
<circle cx="259.1" cy="119.4" r=".46"/>
<circle cx="38.1" cy="120.7" r=".46"/>
<circle cx="259.1" cy="125.7" r=".46"/>
<circle cx="259.1" cy="138.4" r=".46"/>
<circle cx="123.2" cy="158.8" r=".46"/>
<circle cx="214.6" cy="146.1" r=".46"/>
<circle cx="186.7" cy="160" r=".46"/>
<circle cx="191.8" cy="160" r=".46"/>
<circle cx="196.8" cy="160" r=".46"/>
<circle cx="214.6" cy="160" r=".46"/>
<circle cx="227.3" cy="160" r=".46"/>
</g>
<g fill="#009600" stroke="#009600" stroke-width=".13">
<circle cx="186.7" cy="138.4" r=".46"/>
<circle cx="181.6" cy="125.7" r=".46"/>
<circle cx="127" cy="66" r=".46"/>
<circle cx="227.3" cy="138.4" r=".46"/>
<circle cx="226.1" cy="138.4" r=".46"/>
<circle cx="226.1" cy="125.7" r=".46"/>
<circle cx="241.3" cy="125.7" r=".46"/>
<circle cx="29.2" cy="105.4" r=".46"/>
<circle cx="26.7" cy="105.4" r=".46"/>
<circle cx="127" cy="63.5" r=".46"/>
<circle cx="110.5" cy="40.6" r=".46"/>
<circle cx="31.7" cy="186.7" r=".46"/>
<circle cx="31.7" cy="157.5" r=".46"/>
</g>
<g fill="#f00" stroke="#f00" stroke-width=".13">
<circle cx="148.6" cy="141" r=".46"/>
<circle cx="148.6" cy="148.6" r=".46"/>
<circle cx="128.3" cy="29.2" r=".46"/>
<circle cx="149.9" cy="29.2" r=".46"/>
<circle cx="214.6" cy="110.5" r=".46"/>
<circle cx="227.3" cy="110.5" r=".46"/>
<circle cx="241.3" cy="110.5" r=".46"/>
<circle cx="139.7" cy="29.2" r=".46"/>
<circle cx="17.8" cy="105.4" r=".46"/>
<circle cx="17.8" cy="102.9" r=".46"/>
<circle cx="64.8" cy="141" r=".46"/>
</g>
<g fill="#f90000" stroke="#f90000" stroke-width=".13">
<circle cx="57.1" cy="29.2" r=".46"/>
<circle cx="68.6" cy="45.7" r=".46"/>
<circle cx="57.1" cy="45.7" r=".46"/>
<circle cx="101.6" cy="29.2" r=".46"/>
</g>
<g fill="#fe0000" stroke="#fe0000" stroke-width=".13">
<circle cx="49.5" cy="102.9" r=".46"/>
<circle cx="26.7" cy="176.5" r=".46"/>
<circle cx="26.7" cy="147.3" r=".46"/>
</g>
<text font-size="3" fill="#0000c2" x="155.4" y="101.1">FM Board - Burn Circuit</text>
<g font-size="2.5" fill="#0000c2">
<text x="33.3" y="20.7">EM Driver Section - Adjustable USB C Power Delivery</text>
<text x="197.3" y="20.7">Mounting Holes</text>
</g>
<text font-size="2" fill="#840000" x="160.4" y="196.7">Title: Burnwing</text>
<g font-size="1.9" fill="#0000c2">
<text x="67" y="88.5">EM Driver Section</text>
<text x="69.4" y="91.6">LED Indicators</text>
<text x="20" y="134.3">EM Driver Section</text>
<text x="21" y="137.3">Trigger Switches</text>
<text x="67" y="172.4">EM Driver Section</text>
<text x="64.4" y="175.4">Microcontroller Conn.</text>
</g>
<g font-size="1.5" fill="#0000c2">
<text x="187.5" y="28.8">EM Driver</text>
<text x="229.5" y="28.8">FM Board</text>
<text x="24.1" y="88.6">EM Driver Section</text>
<text x="23.5" y="91">3v3 LDO Regulator</text>
<text x="123.1" y="124">Power + Trigger Signals</text>
<text x="131.7" y="121.6">FM Board</text>
<text x="69.8" y="130.5">EM Driver Section</text>
<text x="65.9" y="132.9">Power + Trigger Signals</text>
</g>
<g font-size="1.5" fill="#006464">
<text x="27.7" y="30.4">VBUS</text>
<text x="30.1" y="32.9">D+</text>
<text x="30.1" y="35.4">D-</text>
<text x="29" y="38">CC1</text>
<text x="29" y="40.5">CC2</text>
<text x="27.5" y="43.1">SBU1</text>
<text x="27.5" y="45.6">SBU2</text>
<text x="28.9" y="50.7">GND</text>
</g>
<text font-size="1.5" fill="#00f" x="241.8" y="133">Burn Resistors</text>
<g font-size="1.5" fill="#840000">
<text x="160.4" y="190">Sheet: /</text>
<text x="160.4" y="192.7">File: Burnwing.kicad_sch</text>
<text x="160.4" y="202.9">KiCad E.D.A. 10.0.5</text>
<text x="160.4" y="200.1">Size: USLetter</text>
<text x="182.4" y="200.1">Date: 2026-08-03</text>
<text x="245.4" y="202.9">Id: 1/1</text>
<text x="245.4" y="200.1">Rev: 3</text>
</g>
<g font-size="1.3" fill="#840000">
<text x="35" y="12">1</text>
<text x="85" y="12">2</text>
<text x="135" y="12">3</text>
<text x="185" y="12">4</text>
<text x="235" y="12">5</text>
<text x="10.3" y="36">A</text>
<text x="267.7" y="36">A</text>
<text x="18.9" y="39.3">USB C</text>
<text x="10.2" y="86">B</text>
<text x="267.6" y="86">B</text>
<text x="72.5" y="97.6">BURN_CTRL_1</text>
<text x="90.3" y="97.6">BURN_CTRL_2</text>
<text x="156.9" y="126.8">BURN_CTRL_1</text>
<text x="10.2" y="136">C</text>
<text x="267.6" y="136">C</text>
<text x="156.9" y="139.5">BURN_CTRL_2</text>
<text x="70.6" y="144.6">BURN_CTRL_1</text>
<text x="70.6" y="147.1">BURN_CTRL_2</text>
<text x="133.5" y="144.6">BURN_CTRL_1</text>
<text x="133.5" y="147.1">BURN_CTRL_2</text>
<text x="34.4" y="158.5">BURN_CTRL_1</text>
<text x="10.2" y="186">D</text>
<text x="90.3" y="182.7">BURN_CTRL_1</text>
<text x="267.6" y="186">D</text>
<text x="34.4" y="187.7">BURN_CTRL_2</text>
<text x="90.3" y="190.3">BURN_CTRL_2</text>
<text x="35" y="205.9">1</text>
<text x="85" y="205.9">2</text>
<text x="135" y="205.9">3</text>
<text x="185" y="205.9">4</text>
<text x="235" y="205.9">5</text>
</g>
<g font-size="1.3" fill="#006464">
<text x="24.4" y="22.6">J2</text>
<text x="147.9" y="23.6">VDC</text>
<text x="20.5" y="25.1">USB Type C</text>
<text x="108.5" y="27.1">AONR21307</text>
<text x="123.7" y="26.4">PWR_FLAG</text>
<text x="111.7" y="34.4">Q1</text>
<text x="126.1" y="34.4" transform="rotate(-90 126.1 34.4)">C2</text>
<text x="133" y="35.8" transform="rotate(-90 133 35.8)">4.7uF</text>
<text x="137.5" y="34.4" transform="rotate(-90 137.5 34.4)">C3</text>
<text x="144.5" y="35.8" transform="rotate(-90 144.5 35.8)">4.7uF</text>
<text x="147.6" y="34.4" transform="rotate(-90 147.6 34.4)">C6</text>
<text x="154.6" y="35.8" transform="rotate(-90 154.6 35.8)">4.7uF</text>
<text x="185.4" y="35.3">H1</text>
<text x="201.9" y="35.3">H5</text>
<text x="227.3" y="35.3">H3</text>
<text x="243.8" y="35.3">H4</text>
<text x="58.3" y="37.8">R3</text>
<text x="96.4" y="37.5">R8</text>
<text x="64" y="42.9">PWR_FLAG</text>
<text x="83.1" y="44.8">HUSB238</text>
<text x="112.2" y="48">R9</text>
<text x="152.4" y="45.4">GND</text>
<text x="184.8" y="44.1">R14</text>
<text x="184.8" y="46.7">0</text>
<text x="201.3" y="44.1">R19</text>
<text x="201.3" y="46.7">0</text>
<text x="226.7" y="44.1">R17</text>
<text x="226.7" y="46.7">0</text>
<text x="243.2" y="44.1">R18</text>
<text x="243.2" y="46.7">0</text>
<text x="26.4" y="51.6" transform="rotate(-90 26.4 51.6)">MP</text>
<text x="88.6" y="52" transform="rotate(-90 88.6 52)">VIN</text>
<text x="90" y="51.8">GATE</text>
<text x="184.8" y="53">GND</text>
<text x="201.3" y="53">GND</text>
<text x="226.7" y="53">GND</text>
<text x="243.2" y="53">GND</text>
<text x="51.7" y="58.1">C1</text>
<text x="80.5" y="56.8">CC1</text>
<text x="80.5" y="59.4">CC2</text>
<text x="90.9" y="59.4">SDA</text>
<text x="91" y="56.8">SCL</text>
<text x="132.4" y="54.6">R10</text>
<text x="185.4" y="58.1">H2</text>
<text x="201.9" y="58.1">H6</text>
<text x="227.3" y="58.1">H7</text>
<text x="243.8" y="58.1">H8</text>
<text x="23.3" y="64.7">GND</text>
<text x="38.6" y="64.7">GND</text>
<text x="48.3" y="60.9">1uF/50V</text>
<text x="80.5" y="64.5">D-</text>
<text x="90.1" y="64.5">VSET</text>
<text x="128.9" y="60.1">SW_DIP_x02</text>
<text x="80.5" y="67">D+</text>
<text x="88.6" y="68.1" transform="rotate(-90 88.6 68.1)">GND</text>
<text x="89.4" y="71.4">U1</text>
<text x="90.6" y="67">ISET</text>
<text x="132.6" y="71.6">SW1</text>
<text x="226.7" y="67">R21</text>
<text x="226.7" y="69.5">0</text>
<text x="243.2" y="67">R22</text>
<text x="243.2" y="69.5">0</text>
<text x="132.6" y="76.9">R11</text>
<text x="184.8" y="75.9">GND</text>
<text x="201.3" y="75.9">GND</text>
<text x="226.7" y="75.9">GND</text>
<text x="243.2" y="75.9">GND</text>
<text x="55.1" y="82.5">GND</text>
<text x="85.6" y="82.5">GND</text>
<text x="144.1" y="81">GND</text>
<text x="15.8" y="96">VDC</text>
<text x="25" y="96.2">TPS70933QDBVRQ1</text>
<text x="36.7" y="100.7">U3</text>
<text x="46.2" y="96.2">+3V3</text>
<text x="57" y="96.5">+3V3</text>
<text x="33.2" y="103.8">IN</text>
<text x="33.2" y="106.4">EN</text>
<text x="39.1" y="103.8">OUT</text>
<text x="40.1" y="106.4">NC</text>
<text x="58.1" y="107.3" transform="rotate(-90 58.1 107.3)">1k5</text>
<text x="63.2" y="107.3" transform="rotate(-90 63.2 107.3)">R16</text>
<text x="69.5" y="107.3" transform="rotate(-90 69.5 107.3)">1k5</text>
<text x="75.1" y="106.8" transform="rotate(-90 75.1 106.8)">R2</text>
<text x="87.3" y="107.3" transform="rotate(-90 87.3 107.3)">1k5</text>
<text x="92.9" y="106.8" transform="rotate(-90 92.9 106.8)">R1</text>
<text x="212.7" y="106.1">VDC</text>
<text x="17.5" y="110.3" transform="rotate(-90 17.5 110.3)">1uF/50V</text>
<text x="39.1" y="110.3" transform="rotate(-90 39.1 110.3)">GND</text>
<text x="49.2" y="110.7" transform="rotate(-90 49.2 110.7)">4.7uF</text>
<text x="17.5" y="115.7" transform="rotate(-90 17.5 115.7)">C4</text>
<text x="49.2" y="115.7" transform="rotate(-90 49.2 115.7)">C5</text>
<text x="58.1" y="116" transform="rotate(-90 58.1 116)">D7</text>
<text x="61.6" y="115.3">PWR</text>
<text x="69.5" y="115.7" transform="rotate(-90 69.5 115.7)">D4</text>
<text x="75.9" y="116.2" transform="rotate(-90 75.9 116.2)">LED</text>
<text x="87.3" y="115.7" transform="rotate(-90 87.3 115.7)">D3</text>
<text x="93.7" y="116.2" transform="rotate(-90 93.7 116.2)">LED</text>
<text x="224.5" y="115.7" transform="rotate(-90 224.5 115.7)">C8</text>
<text x="232.1" y="116.8" transform="rotate(-90 232.1 116.8)">47nF</text>
<text x="238.5" y="117.4" transform="rotate(-90 238.5 117.4)">100nF</text>
<text x="246.1" y="115.7" transform="rotate(-90 246.1 115.7)">C9</text>
<text x="256.2" y="116.8" transform="rotate(-90 256.2 116.8)">10uF</text>
<text x="263.9" y="116.3" transform="rotate(-90 263.9 116.3)">C10</text>
<text x="36" y="125.4">GND</text>
<text x="57.6" y="125.4">GND</text>
<text x="69.1" y="125.7">GND</text>
<text x="86.8" y="125.4">GND</text>
<text x="175.3" y="124.2">3k</text>
<text x="174.6" y="129">R29</text>
<text x="213.2" y="130.5">U2</text>
<text x="62.8" y="136.6">VDC</text>
<text x="92.5" y="136.9">J5</text>
<text x="122" y="137.1">J6</text>
<text x="146.6" y="136.6">VDC</text>
<text x="175.3" y="136.9">3k</text>
<text x="84.8" y="140.5" transform="rotate(-90 84.8 140.5)">GND</text>
<text x="134.3" y="140.5" transform="rotate(-90 134.3 140.5)">GND</text>
<text x="174.6" y="141.7">R30</text>
<text x="24" y="144.7">+3V3</text>
<text x="23.8" y="150.8">Burn1</text>
<text x="24.6" y="153.4">1</text>
<text x="27.3" y="153.4">2</text>
<text x="84.8" y="153.2" transform="rotate(-90 84.8 153.2)">GND</text>
<text x="134.3" y="153.2" transform="rotate(-90 134.3 153.2)">GND</text>
<text x="153.4" y="155" transform="rotate(-90 153.4 155)">C7</text>
<text x="180.3" y="155.6" transform="rotate(-90 180.3 155.6)">R27</text>
<text x="182.6" y="155.5" transform="rotate(-90 182.6 155.5)">22k</text>
<text x="185.4" y="155.6" transform="rotate(-90 185.4 155.6)">R28</text>
<text x="187.7" y="155.5" transform="rotate(-90 187.7 155.5)">22k</text>
<text x="190.2" y="155.6" transform="rotate(-90 190.2 155.6)">R23</text>
<text x="192.7" y="155.5" transform="rotate(-90 192.7 155.5)">10k</text>
<text x="195.5" y="155.6" transform="rotate(-90 195.5 155.6)">R26</text>
<text x="197.8" y="155.5" transform="rotate(-90 197.8 155.5)">10k</text>
<text x="212" y="155.6" transform="rotate(-90 212 155.6)">R32</text>
<text x="218.1" y="155" transform="rotate(-90 218.1 155)">47</text>
<text x="232.1" y="155.6" transform="rotate(-90 232.1 155.6)">C11</text>
<text x="246.1" y="155.6" transform="rotate(-90 246.1 155.6)">C12</text>
<text x="24.6" y="158.4">4</text>
<text x="27.3" y="158.4">3</text>
<text x="145.7" y="156.1" transform="rotate(-90 145.7 156.1)">10uF</text>
<text x="224.5" y="156.7" transform="rotate(-90 224.5 156.7)">100nF</text>
<text x="238.5" y="156.7" transform="rotate(-90 238.5 156.7)">100nF</text>
<text x="18.7" y="163.5">TSA063G43-250</text>
<text x="91.9" y="166.1">GND</text>
<text x="121.1" y="166.1">GND</text>
<text x="189.7" y="167.6">GND</text>
<text x="212.6" y="167.6">GND</text>
<text x="257" y="167.6">GND</text>
<text x="24" y="173.9">+3V3</text>
<text x="23.8" y="180">Burn2</text>
<text x="24.6" y="182.6">1</text>
<text x="27.3" y="182.6">2</text>
<text x="80.6" y="180">R24</text>
<text x="80.6" y="185.1">330</text>
<text x="24.6" y="187.7">4</text>
<text x="27.3" y="187.7">3</text>
<text x="71" y="190.2">+3V3</text>
<text x="80.6" y="187.7">R25</text>
<text x="18.7" y="192.7">TSA063G43-250</text>
<text x="67.8" y="194">GND</text>
<text x="80.6" y="192.7">330</text>
</g>
<g font-size="1.3" fill="#f90000">
<text x="36.8" y="29.1">VBUS</text>
<text x="74.9" y="45.6">VIN</text>
</g>
<g font-size="1.3" fill="#a90000">
<text x="87.5" y="47.7" transform="rotate(-90 87.5 47.7)">1</text>
<text x="95.2" y="50.7">10</text>
<text x="78" y="55.7">4</text>
<text x="78" y="58.3">5</text>
<text x="95.8" y="58.3">6</text>
<text x="95.8" y="55.7">7</text>
<text x="78" y="65.9">2</text>
<text x="78" y="63.4">3</text>
<text x="95.8" y="63.4">8</text>
<text x="95.8" y="65.9">9</text>
<text x="128.8" y="63.4">1</text>
<text x="128.8" y="65.9">2</text>
<text x="139" y="65.9">3</text>
<text x="139" y="63.4">4</text>
<text x="87.5" y="71.2" transform="rotate(-90 87.5 71.2)">11</text>
<text x="31" y="102.7">1</text>
<text x="31" y="105.3">3</text>
<text x="43.7" y="105.3">4</text>
<text x="43.7" y="102.7">5</text>
<text x="38" y="112.5" transform="rotate(-90 38 112.5)">2</text>
<text x="90.1" y="143.4">4</text>
<text x="90.1" y="140.8">5</text>
<text x="90.1" y="138.3">6</text>
<text x="125.6" y="138.3">1</text>
<text x="125.6" y="140.8">2</text>
<text x="125.6" y="143.4">3</text>
<text x="90.1" y="148.5">2</text>
<text x="90.1" y="145.9">3</text>
<text x="125.6" y="145.9">4</text>
<text x="125.6" y="148.5">5</text>
<text x="22.1" y="152.3">1</text>
<text x="29.7" y="152.3">2</text>
<text x="90.1" y="151">1</text>
<text x="125.6" y="151">6</text>
<text x="22.1" y="157.3">4</text>
<text x="29.7" y="157.3">3</text>
<text x="93.8" y="156.2" transform="rotate(-90 93.8 156.2)">MP</text>
<text x="123.1" y="156.2" transform="rotate(-90 123.1 156.2)">MP</text>
<text x="22.1" y="181.5">1</text>
<text x="29.7" y="181.5">2</text>
<text x="22.1" y="186.6">4</text>
<text x="29.7" y="186.6">3</text>
</g>
<g font-size="1.3" fill="#a5a4a2">
<text x="104" y="55.7">1</text>
<text x="104" y="58.3">2</text>
<text x="30.4" y="114.2">1 J3</text>
<text x="30.4" y="116.7">2</text>
<text x="60.9" y="184">1</text>
<text x="60.9" y="186.6">2</text>
<text x="60.9" y="189.1">3</text>
<text x="60.9" y="191.6">4</text>
</g>
<g font-size="1.3" fill="#939391">
<text x="108" y="58.1">J4</text>
<text x="20.4" y="106.4">10k</text>
<text x="20.2" y="108.9">R20</text>
<text x="25.7" y="113.7" transform="rotate(-90 25.7 113.7)">R31</text>
<text x="27.6" y="114.3" transform="rotate(-90 27.6 114.3)">10k</text>
<text x="248.2" y="124.2">R12</text>
<text x="248.2" y="136.9">R13</text>
<text x="202.9" y="155" transform="rotate(-90 202.9 155)">0</text>
<text x="200.4" y="156.2" transform="rotate(-90 200.4 156.2)">R33</text>
<text x="57.8" y="181.9">J1</text>
</g>
<g font-size="1.3" fill="#0000c2">
<text x="144.2" y="58.4">Voltage (1-4)</text>
<text x="147.4" y="60.4">12V Off</text>
<text x="148.1" y="62.4">5V On</text>
<text x="144.2" y="68.5">Current (2-3)</text>
<text x="146.6" y="70.6">2Amp Off</text>
<text x="146.7" y="72.6">1Amp On</text>
<text x="22.1" y="93.4">Unconnected EN Enabled</text>
<text x="230.4" y="108.7">Decoupling Capacitors</text>
<text x="129.2" y="128.2">Molex Picoblade</text>
<text x="135.6" y="130.3">or</text>
<text x="126.8" y="132.3">Pico-Lock Connector</text>
<text x="65.8" y="160.2">Pico-Lock Connector</text>
<text x="68.2" y="156.1">Molex Picoblade</text>
<text x="74.6" y="158.2">or</text>
<text x="180.5" y="163.3">Pulldowns</text>
<text x="218.4" y="163.3">Reverse &amp; ESD Protection</text>
<text x="56.8" y="199.1">Current-limiting resistors prevent MCU damage</text>
<text x="70.8" y="201.1">if buttons pressed.</text>
</g>
<g font-size="1.3">
<text x="217.1" y="119.3">U2GND</text>
<text x="216.9" y="145.9">U2GND</text>
</g>
<g font-size="1.3" fill="#00f">
<text x="183.9" y="123.7">3.3V or 5V control</text>
<text x="187.5" y="121.6">Active High</text>
<text x="243.3" y="143.7">Recommended</text>
<text x="242.4" y="145.7">Resistor values:</text>
<text x="244.6" y="149.8">36Ω @ 12V</text>
<text x="244.8" y="147.8">4R7 @</text>
<text x="253" y="147.8">5V</text>
</g>
<g font-size="1.3" fill="#0f0f0f">
<text x="64.7" y="184">MCU_BURN_1</text>
<text x="64.7" y="186.6">MCU_BURN_2</text>
</g>
<g font-size="1.2" fill="#0f0f0f">
<text x="38.9" y="31.6">D+</text>
<text x="38.9" y="34.2">D-</text>
<text x="38" y="36.7">CC1</text>
<text x="38" y="39.2">CC2</text>
<text x="67.3" y="55.8">CC1</text>
<text x="67.3" y="58.3">CC2</text>
<text x="72.4" y="65.9">D+</text>
<text x="72.4" y="63.4">D-</text>
</g>
<g font-size="1.2" fill="#0000c2">
<text x="19.5" y="100">Backup</text>
<text x="19.9" y="102">Pullup</text>
<text x="20" y="120">Disable Pulldown</text>
</g>
<g font-size="1" fill="#006464">
<text x="95.8" y="35.3">49k9</text>
<text x="56.1" y="37.6">10</text>
<text x="112.3" y="45.7">5k1</text>
<text x="132.8" y="56.6">10K</text>
<text x="133" y="74.4">14K</text>
<text x="215.4" y="124.5" transform="rotate(-90 215.4 124.5)">VS</text>
<text x="218.9" y="124">OUT0</text>
<text x="206.2" y="126.5">IN0</text>
<text x="206.2" y="130.3">DEN</text>
<text x="218.9" y="129">OUT0</text>
<text x="218.9" y="126.5">OUT0</text>
<text x="206.2" y="132.8">IS</text>
<text x="206.2" y="135.4">DSEL</text>
<text x="209" y="132.8">BTS7030-2EPA</text>
<text x="218.9" y="136.7">OUT1</text>
<text x="206.2" y="139.2">IN1</text>
<text x="206.2" y="141.7">NC</text>
<text x="215.4" y="141.7" transform="rotate(-90 215.4 141.7)">GND</text>
<text x="218.9" y="141.7">OUT1</text>
<text x="218.9" y="139.2">OUT1</text>
</g>
<g font-size="1" fill="#a90000">
<text x="203.9" y="125.5">2</text>
<text x="214.4" y="121.7" transform="rotate(-90 214.4 121.7)">15</text>
<text x="223.7" y="125.5">13</text>
<text x="223.7" y="123">14</text>
<text x="203.9" y="129.4">3</text>
<text x="203.9" y="131.9">4</text>
<text x="223.7" y="128.1">12</text>
<text x="203.9" y="134.4">5</text>
<text x="223.7" y="135.7">10</text>
<text x="203.9" y="138.2">6</text>
<text x="203.9" y="140.8">7</text>
<text x="224.2" y="140.8">8</text>
<text x="224.2" y="138.2">9</text>
<text x="214.4" y="144.1" transform="rotate(-90 214.4 144.1)">1</text>
</g>
<g font-size=".8" fill="#840000">
<text x="110" y="28.5" transform="rotate(-90 110 28.5)">S</text>
<text x="117" y="28.5" transform="rotate(-90 117 28.5)">D</text>
<text x="111.9" y="33" transform="rotate(-90 111.9 33)">G</text>
</g>
<text font-size=".5" fill="#a90000" x="25.1" y="54.5" transform="rotate(-90 25.1 54.5)">[1-4]</text>
<g font-size=".4" fill="#840000">
<text x="92.7" y="153.1">Mounting</text>
<text x="121.9" y="153.1">Mounting</text>
</g>
</svg>
